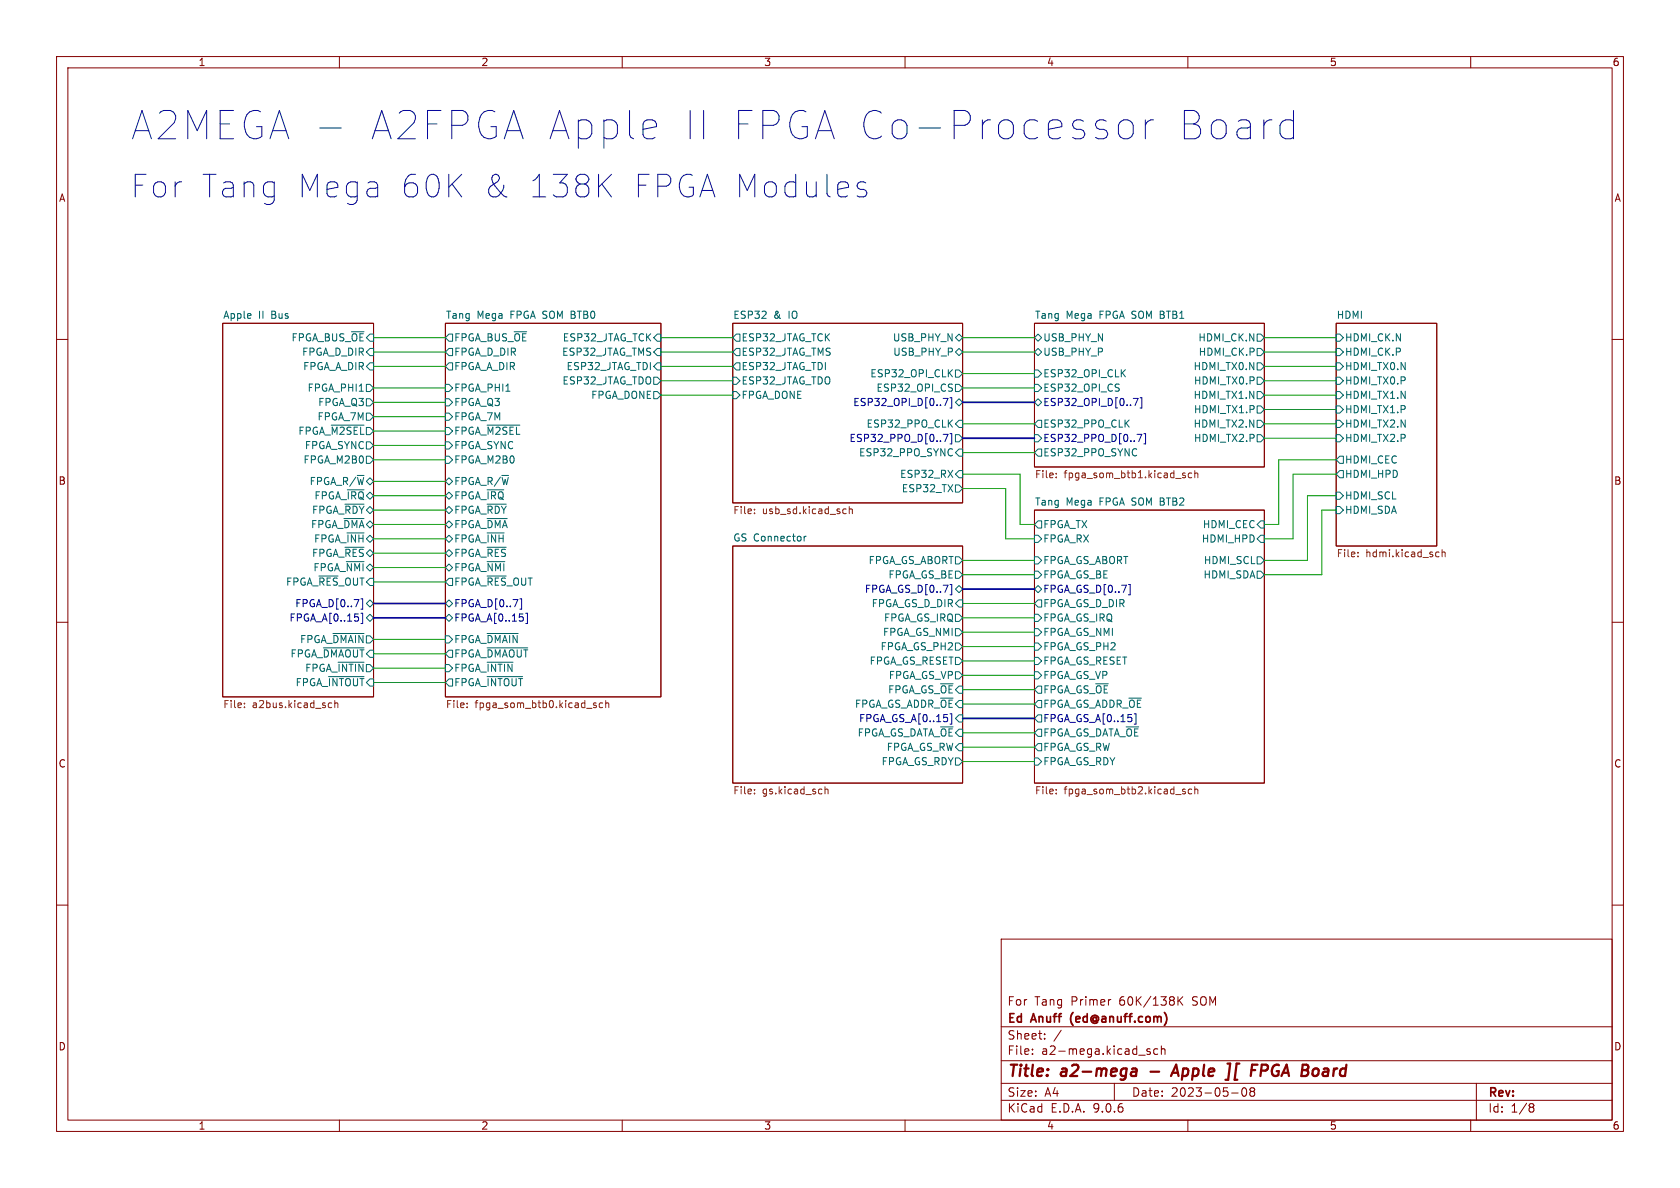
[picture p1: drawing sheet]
<svg xmlns="http://www.w3.org/2000/svg" width="297mm" height="210mm" viewBox="0 0 297 210" stroke-linecap="round" stroke-linejoin="round" font-family="sans-serif">
<g fill="none" stroke="#840000" stroke-width=".18">
<path d="M10 10h277v190h-277zM12 12h273v186h-273zM60 10v2M110 10v2M160 10v2M210 10v2M260 10v2M39.4 57.2h26.6v66h-26.6zM78.7 57.2h38.1v66h-38.1zM129.5 57.2h40.7v31.7h-40.7zM182.9 57.2h40.6v25.4h-40.6zM236.2 57.2h17.8v39.3h-17.8z"/>
<path d="M10 60h2M285 60h2M129.5 96.5h40.7v41.9h-40.7zM182.9 90.2h40.6v48.2h-40.6zM10 110h2M285 110h2M10 160h2M177 166h108v32h-108zM196.2 176.7h.2M208.2 176.2v1.5M208.5 176.8l.6 .9M209.1 176.2l-.9 .9"/>
<path d="M285 160h2M60 198v2M110 198v2M160 198v2M177 194.5h108M177 191.5h108M177 187.5h108M177 181.5h108M182.5 186.3v.1M182.5 185.5v.1M184.7 183.6v.1M184.7 182.8v.1"/>
<path d="M187.6 182.1l-1.3 2M197 191.5v3M202.7 185.7l.7 .4-.2 .3-.5-.1M203.3 185.5l-.3-.1-.3 .2M204.7 185.5l-.5-.1-.2 .3v.4l.1 .2h.6M205.3 185.5l.2-.1 .4 .1 .1 .9M205.3 184.9v1.5M210 198v2M217.7 193.2h1.2M219.7 192.4a1 1 0 0 0 .2 1.4 .81 .81 0 0 0 .6-.6 .81 .81 0 0 0-.3-.8M221.1 192.4l-.1 .3 .2 .2M221.2 192.9l-.2 .3v.5l.2 .1 .5-.1 .1-.2-.1-.4-.2-.2"/>
<path d="M221.2 192.9h.3M221.7 192.4l.1 .3-.3 .2M260 198v2M261 191.5v6.5M270.6 195.1l.4 .1 .2 .2-.3 .3M270.6 195.7h.3M270.9 195.7l.2 .2 .1 .4-.2 .2-.4 .1"/>
</g>
<path d="M200 190.1l.2 .1 .6-.1M200.1 189l.2-.1 .6 .1-.1 1.2M200.9 189.4h-.6l-.4 .3M203.4 189.4h1.5M207 190.2l.9-2 .4 2M207.3 189.6h.9M218.6 188l-.3 2.9h.4M222.9 189.3h.8M223.8 188.2h-.7l-.3 2M233 189l.1 .3-.2 .7" fill="none" stroke="#840000" stroke-width=".4"/>
<g fill="none" stroke="#006464" stroke-width=".18">
<path d="M78.7 59.7l.7-.6h.6v1.2h-.6zM116.2 59.1h.6v1.2h-.6l-.6-.6zM130.2 59.1h.6v1.2h-.6l-.7-.6zM168.9 59.7l.6-.6 .7 .6-.7 .6zM182.9 59.7l.6-.6 .6 .6-.6 .6zM222.2 59.1h.7l.6 .6-.6 .6h-.7zM236.2 59.1h.7l.6 .6-.6 .6h-.7zM58.6 75.2h5.8M64.8 67.9h.6l.6 .7-.6 .6h-.6zM64.8 73h.6l.6 .7-.6 .6h-.6zM64.8 78.1h.6l.6 .6-.6 .7h-.6zM64.8 70.5h.6l.6 .6-.6 .7h-.6z"/>
<path d="M65.4 64.1h.6v1.3h-.6l-.6-.6zM65.4 61.6h.6v1.3h-.6l-.6-.7zM78.7 73h.7l.6 .7-.6 .6h-.7zM78.7 67.9h.7l.6 .7-.6 .6h-.7zM78.7 70.5h.7l.6 .6-.6 .7h-.7zM78.7 78.1h.7l.6 .6-.6 .7h-.7zM78.7 75.6h.7l.6 .6-.6 .6h-.7zM78.7 64.8l.7-.7h.6v1.3h-.6zM79.4 61.6h.6v1.3h-.6l-.7-.7zM86.1 75.2h5.8M115.6 66.7h.6l.6 .6-.6 .6h-.6zM115.6 69.2h.6l.6 .7-.6 .6h-.6z"/>
<path d="M116.2 64.1h.6v1.3h-.6l-.6-.6zM116.2 61.6h.6v1.3h-.6l-.6-.7zM129.5 66.7h.7l.6 .6-.6 .6h-.7zM129.5 69.2h.7l.6 .7-.6 .6h-.7zM130.2 64.1h.6v1.3h-.6l-.7-.6zM130.2 61.6h.6v1.3h-.6l-.7-.7zM167.8 65.9l.6 .7M167.8 74.8l.6 .7M168.2 67.9l.2 .1M168.3 68.7v.3M168.4 65.3l-.7 .8M168.4 74.2l-.7 .8"/>
<path d="M168.9 62.2l.6-.6 .7 .6-.7 .7zM168.9 65.4h.6l.7 .6-.7 .7h-.6zM168.9 67.9h.6l.7 .7-.7 .6h-.6zM168.9 71.1l.6-.6 .7 .6-.7 .7zM168.9 76.8h.6l.7 .7-.7 .6h-.6zM169.5 74.3h.7v1.3h-.7l-.6-.7zM169.5 79.4h.7v1.2h-.7l-.6-.6zM182.9 71.1l.6-.6 .6 .6-.6 .7zM182.9 76.8h.6l.6 .7-.6 .6h-.6zM182.9 62.2l.6-.6 .6 .6-.6 .7zM182.9 65.4h.6l.6 .6-.6 .7h-.6zM182.9 67.9h.6l.6 .7-.6 .6h-.6z"/>
<path d="M183.5 74.3h.6v1.3h-.6l-.6-.7zM183.5 79.4h.6v1.2h-.6l-.6-.6zM197.7 67.9l.2 .1M197.8 68.7v.3M198.4 65.9l.6 .7M199 65.3l-.8 .8M199.1 74.8l.5 .7M199.6 74.2l-.7 .8M222.2 61.6h.7l.6 .6-.6 .7h-.7zM222.2 64.1h.7l.6 .7-.6 .6h-.7zM222.2 66.7h.7l.6 .6-.6 .6h-.7zM222.2 69.2h.7l.6 .7-.6 .6h-.7z"/>
<path d="M222.2 71.8h.7l.6 .6-.6 .6h-.7zM222.2 74.3h.7l.6 .6-.6 .7h-.7zM222.2 76.8h.7l.6 .7-.6 .6h-.7zM236.2 61.6h.7l.6 .6-.6 .7h-.7zM236.2 66.7h.7l.6 .6-.6 .6h-.7zM236.2 71.8h.7l.6 .6-.6 .6h-.7zM236.2 76.8h.7l.6 .7-.6 .6h-.7zM236.2 69.2h.7l.6 .7-.6 .6h-.7zM236.2 74.3h.7l.6 .6-.6 .7h-.7zM236.2 64.1h.7l.6 .7-.6 .6h-.7zM60.8 91.7h3.6M61 89.1h3.4"/>
<path d="M61 96.7h3.4M61.2 99.3h3.2M61.3 94.2h3.1M61.4 86.6h3M64.8 80.6h.6l.6 .7-.6 .6h-.6zM78.7 80.6h.7l.6 .7-.6 .6h-.7zM78.7 85.1l.7-.6 .6 .6-.6 .6zM78.7 92.7l.7-.6 .6 .6-.6 .6zM78.7 95.3l.7-.7 .6 .7-.6 .6zM78.7 87.6l.7-.6 .6 .6-.6 .7zM78.7 90.2l.7-.7 .6 .7-.6 .6zM78.7 97.8l.7-.6 .6 .6-.6 .6z"/>
<path d="M86.1 94.2h3M86.1 86.6h3M86.1 96.7h3.4M86.1 89.1h3.4M86.1 91.7h3.6M86.1 99.3h3.1M142.2 94.8v.8M142.5 94.8l-.3 .2M168.9 98.4h.6l.7 .7-.7 .6h-.6zM168.9 85.7h.6l.7 .7-.7 .6h-.6zM169.5 83.2h.7v1.3h-.7l-.6-.7zM182.9 94.6h.6l.6 .7-.6 .6h-.6z"/>
<path d="M182.9 98.4h.6l.6 .7-.6 .6h-.6zM183.5 92.1h.6v1.2h-.6l-.6-.6zM222.2 98.4h.7l.6 .7-.6 .6h-.7zM222.9 94.6h.6v1.3h-.6l-.7-.6zM222.9 92.1h.6v1.2h-.6l-.7-.6zM236.2 89.5h.7l.6 .7-.6 .6h-.7zM236.2 87h.7l.6 .6-.6 .7h-.7zM236.9 83.2h.6v1.3h-.6l-.7-.7zM236.9 80.6h.6v1.3h-.6l-.7-.6zM56.4 101.8h3.4M57.2 114.5h7.2M58.1 119.6h6.3"/>
<path d="M58.9 112h5.5M59.8 117.1h4.6M64.8 109.2l.6-.6 .6 .6-.6 .7zM64.8 106.7l.6-.7 .6 .7-.6 .6zM78.7 109.2l.7-.6 .6 .6-.6 .7zM78.7 106.7l.7-.7 .6 .7-.6 .6zM78.7 112.4h.7l.6 .6-.6 .7h-.7zM78.7 115.6l.7-.7h.6v1.3h-.6zM78.7 117.5h.7l.6 .6-.6 .6h-.7zM78.7 100.3l.7-.6 .6 .6-.6 .7zM79.4 102.2h.6v1.3h-.6l-.7-.6zM86.1 112h5.5"/>
<path d="M86.1 114.5h7.2M86.1 117.1h4.6M86.1 119.6h6.3M86.1 101.8h3.4M168.9 101h.6l.7 .6-.7 .6h-.6zM168.9 104.1l.6-.6 .7 .6-.7 .7zM168.9 108.6h.6l.7 .6-.7 .7h-.6zM168.9 111.1h.6l.7 .7-.7 .6h-.6zM168.9 113.7h.6l.7 .6-.7 .6h-.6zM168.9 116.2h.6l.7 .6-.7 .7h-.6zM168.9 118.7h.6l.7 .7-.7 .6h-.6zM169.5 106h.7v1.3h-.7l-.6-.6z"/>
<path d="M182.9 101h.6l.6 .6-.6 .6h-.6zM182.9 104.1l.6-.6 .6 .6-.6 .7zM182.9 108.6h.6l.6 .6-.6 .7h-.6zM182.9 111.1h.6l.6 .7-.6 .6h-.6zM182.9 113.7h.6l.6 .6-.6 .6h-.6zM182.9 116.2h.6l.6 .6-.6 .7h-.6zM182.9 118.7h.6l.6 .7-.6 .6h-.6zM183.5 106h.6v1.3h-.6l-.6-.6zM222.2 101h.7l.6 .6-.6 .6h-.7zM79.4 120h.6v1.3h-.6l-.7-.6zM168.9 134h.6l.7 .6-.7 .7h-.6zM169.5 126.4h.7v1.2h-.7l-.6-.6z"/>
<path d="M169.5 131.4h.7v1.3h-.7l-.6-.6zM182.9 134h.6l.6 .6-.6 .7h-.6zM183.5 121.3h.6v1.3h-.6l-.6-.7zM183.5 126.4h.6v1.2h-.6l-.6-.6zM183.5 131.4h.6v1.3h-.6l-.6-.6zM183.5 123.8h.6v1.3h-.6l-.6-.6zM183.5 128.9h.6v1.3h-.6l-.6-.7z"/>
</g>
<g fill="none" stroke="#000084" stroke-width=".18">
<path d="M166.7 70.4h.9l-.6 1.3M166.7 76.8h.9l-.6 1.2M168 70.3h.3v1.8h-.3M168 76.7h.3v1.8h-.3M200.3 70.4h.9l-.6 1.3M201 76.8h.9l-.6 1.2M201.6 70.3h.3v1.8h-.3M202.2 76.7h.3v1.8h-.3M63.8 108.4h.3v1.8h-.3M63.8 105.9h.3v1.8h-.3M91.9 105.9h.3v1.8h-.3M92.9 108.4h.3v1.8h-.3"/>
<path d="M168 103.3h.3v1.8h-.3M199.5 103.3h.3v1.8h-.3M168.3 126.2v1.8h-.3M200.8 126.2v1.8h-.3"/>
</g>
<g fill="none" stroke="#725600" stroke-width=".18">
<path d="M133.4 90v.1M133.4 90.7v.1M149.2 90h.4M149.6 90.7l-.4 .1M150.1 90.1l.2-.1h.3l.1 .8M150.1 89.5v1.3M186.7 84.3v.2M186.7 83.7v.1M209.1 84l.4 .1 .1 .2-.2 .2-.4-.1M209.1 83.7h.4M210.7 83.7l-.4-.1-.2 .3 .1 .5h.5M211.2 83.7l.2-.1 .3 .1 .1 .8"/>
<path d="M211.2 83.2v1.3M240.1 98.3v.1M240.1 97.6v.2M254 97.6h.4M254.4 98.4h-.4M254.9 97.7l.2-.1h.3l.1 .8M254.9 97.2v1.2M43.2 125v.1M43.2 124.3v.1M58.2 125h.4M58.2 124.3h.4M59.2 124.4l.2-.1h.3v.8"/>
<path d="M59.2 123.8v1.3M82.6 125v.1M82.6 124.3v.1M105 124.6l.4 .1v.2l-.1 .2-.4-.1M105 124.3h.4M106.5 124.3h-.3l-.3 .2 .2 .5h.4M107.1 124.4l.2-.1h.3v.8M107.1 123.8v1.3M133.4 139.6v.1M145.8 139.1v1.2M145.8 139.6l.2-.1 .3 .1 .1 .7M186.7 139.6v.1"/>
<path d="M209.1 139.6h.4M209.1 139.9l.4 .1 .1 .2-.2 .1h-.4M210.7 139.6l-.4-.1-.2 .2 .1 .6h.5M211.2 139.6l.2-.1 .3 .1 .1 .7M211.2 139.1v1.2M133.4 140.2v.1M186.7 140.2v.1"/>
</g>
<path d="M170.2 71.1h12.7M170.2 77.5h12.7M66 106.7h12.7M66 109.2h12.7M170.2 104.1h12.7M170.2 127h12.7" fill="none" stroke="#000084" stroke-width=".3"/>
<g fill="none" stroke="#009600" stroke-width=".18">
<path d="M66 59.7h12.7M116.8 59.7h12.7M170.2 59.7h12.7M223.5 59.7h12.7M66 62.2h12.7M66 64.8h12.7M66 73.7h12.7M66 78.7h12.7M66 76.2h12.7M66 71.1h12.7M66 68.6h12.7M116.8 62.2h12.7"/>
<path d="M116.8 69.9h12.7M116.8 67.3h12.7M116.8 64.8h12.7M170.2 62.2h12.7M170.2 74.9h12.7M170.2 66h12.7M170.2 68.6h12.7M223.5 72.4h12.7M223.5 62.2h12.7M223.5 69.9h12.7M223.5 67.3h12.7M223.5 64.8h12.7"/>
<path d="M223.5 74.9h12.7M223.5 77.5h12.7M66 81.3h12.7M66 97.8h12.7M66 85.1h12.7M66 95.3h12.7M66 90.2h12.7M66 92.7h12.7M66 87.6h12.7M170.2 86.4h7.6v8.9h5.1M170.2 83.8h10.1v8.9h2.6M170.2 80h12.7"/>
<path d="M170.2 99.1h12.7M236.2 81.3h-10.1v11.4h-2.6M236.2 83.8h-7.6v11.5h-5.1M236.2 90.2h-2.5v11.4h-10.2M236.2 87.6h-5.1v11.5h-7.6M66 102.9h12.7M66 113h12.7M66 115.6h12.7M66 118.1h12.7M66 100.3h12.7M170.2 119.4h12.7M170.2 111.8h12.7"/>
<path d="M170.2 116.8h12.7M170.2 114.3h12.7M170.2 106.7h12.7M170.2 109.2h12.7M170.2 101.6h12.7M66 120.7h12.7M170.2 134.6h12.7M170.2 129.5h12.7M170.2 132.1h12.7M170.2 121.9h12.7M170.2 124.5h12.7"/>
</g>
<g fill="none" stroke="#0000c2" stroke-width=".18">
<path d="M228.7 19.5v5M56.5 22.6h3.8M79.9 32.5l1.7 2.3M81.6 30.8l-2.3 2.3M89.4 34.8h.2M106.4 32.5l1.7 2.3M108.1 30.8l-2.3 2.3M114.4 21.2h.9l.5 .2 .3 .5v.5l-2.4 .5M115.8 24.3l-.5 .2h-.9M153.1 32.3l-.4-.2h-.6l-.4 .2-.2 .4 .2 .6 1.4 .4 .1 .4-.1 .5-.4 .2h-.8l-.4-.2M195.6 21.4l-.5-.2h-.7l-.5 .2-.2 .5 .2 .7 .5 .3h.7l.5 .2 .2 .5-.2 .7-.5 .2h-.9l-.5-.2M198.2 21.4a1.36 1.36 0 0 1 2.1 .7v1.5a1.36 1.36 0 0 1-1.3 1 1.36 1.36 0 0 1-1.3-1v-1.5z"/>
<path d="M228.7 21.4l-.5-.2h-1l-.4 .2-.5 .7v1.5l.5 .7 .4 .2h1l.5-.2"/>
</g>
<g font-size="7" fill="#0000c2">
<text x="22.9" y="25.2">A2MEGA -</text>
<text x="64.2" y="25.2">A2FPGA Apple</text>
<text x="118.5" y="25.2">II FPGA Co-Processor</text>
<text x="204.3" y="25.2">Board</text>
</g>
<g font-size="5.6" fill="#0000c2">
<text x="22.9" y="35.3">For Tang</text>
<text x="51.7" y="35.3">Mega</text>
<text x="69.6" y="35.3">60K</text>
<text x="84" y="35.3">&amp;</text>
<text x="91.6" y="35.3">138K</text>
<text x="109.8" y="35.3">FPGA Modules</text>
</g>
<g font-size="2.8" fill="#840000">
<text x="178" y="190.9">Title:</text>
<text x="187.7" y="190.9">a2-mega</text>
<text x="209" y="190.9">Apple</text>
<text x="219.4" y="190.9">][</text>
<text x="224.4" y="190.9">FPGA</text>
<text x="234.1" y="190.9">Board</text>
</g>
<g font-size="2.1" fill="#840000">
<text x="178" y="178">For</text>
<text x="182.9" y="178">Tang</text>
<text x="189.4" y="178">Primer</text>
<text x="198" y="178">60K/138K</text>
<text x="211.1" y="178">SOM</text>
<text x="178" y="184">Sheet:</text>
<text x="178" y="181.2">Ed</text>
<text x="182.5" y="181.2">Anuff</text>
<text x="189.9" y="181.2">(ed@anuff.com)</text>
<text x="178" y="186.7">File:</text>
<text x="184.1" y="186.7">a2-mega.kicad_sch</text>
<text x="178" y="196.9">KiCad</text>
<text x="178" y="194.1">Size:</text>
<text x="184.7" y="194.1">A4</text>
<text x="185.7" y="196.9">E.D.A.</text>
<text x="193.3" y="196.9">9.0.6</text>
<text x="200" y="194.1">Date:</text>
<text x="207" y="194.1">2023-05-08</text>
<text x="263" y="194.3">Rev:</text>
<text x="263" y="196.9">Id:</text>
<text x="267.1" y="196.9">1/8</text>
</g>
<g font-size="1.8" fill="#840000">
<text x="35" y="11.9">1</text>
<text x="85" y="11.9">2</text>
<text x="135" y="11.9">3</text>
<text x="185" y="11.9">4</text>
<text x="235" y="11.9">5</text>
<text x="285" y="11.9">6</text>
<text x="10.3" y="35.9">A</text>
<text x="285.3" y="35.9">A</text>
<text x="10.3" y="85.9">B</text>
<text x="285.3" y="85.9">B</text>
<text x="10.3" y="135.9">C</text>
<text x="285.3" y="135.9">C</text>
<text x="10.3" y="185.9">D</text>
<text x="285.3" y="185.9">D</text>
<text x="35" y="199.9">1</text>
<text x="85" y="199.9">2</text>
<text x="135" y="199.9">3</text>
<text x="185" y="199.9">4</text>
<text x="235" y="199.9">5</text>
<text x="285" y="199.9">6</text>
</g>
<g font-size="1.8" fill="#006464">
<text x="39.4" y="56.4">Apple</text>
<text x="45.7" y="56.4">II</text>
<text x="48.1" y="56.4">Bus</text>
<text x="78.7" y="56.4">Tang</text>
<text x="84.3" y="56.4">Mega</text>
<text x="90.3" y="56.4">FPGA SOM BTB0</text>
<text x="129.5" y="56.4">ESP32</text>
<text x="136.8" y="56.4">&amp;</text>
<text x="139.5" y="56.4">IO</text>
<text x="182.9" y="56.4">Tang</text>
<text x="188.5" y="56.4">Mega</text>
<text x="194.5" y="56.4">FPGA SOM BTB1</text>
<text x="236.2" y="56.4">HDMI</text>
<text x="51.4" y="60.6">FPGA_BUS_~{OE}</text>
<text x="53.3" y="63.1">FPGA_D_DIR</text>
<text x="53.5" y="65.6">FPGA_A_DIR</text>
<text x="80.2" y="65.6">FPGA_A_DIR</text>
<text x="80.2" y="60.6">FPGA_BUS_~{OE}</text>
<text x="80.2" y="63.1">FPGA_D_DIR</text>
<text x="99.3" y="63.1">ESP32_JTAG_TMS</text>
<text x="99.4" y="60.6">ESP32_JTAG_TCK</text>
<text x="100.1" y="65.6">ESP32_JTAG_TDI</text>
<text x="131" y="60.6">ESP32_JTAG_TCK</text>
<text x="131" y="65.6">ESP32_JTAG_TDI</text>
<text x="131" y="63.1">ESP32_JTAG_TMS</text>
<text x="157.8" y="60.6">USB_PHY_N</text>
<text x="157.8" y="63.1">USB_PHY_P</text>
<text x="184.3" y="60.6">USB_PHY_N</text>
<text x="184.3" y="63.1">USB_PHY_P</text>
<text x="210.9" y="65.6">HDMI_TX0.N</text>
<text x="211.8" y="60.6">HDMI_CK.N</text>
<text x="211.8" y="63.1">HDMI_CK.P</text>
<text x="237.7" y="60.6">HDMI_CK.N</text>
<text x="237.7" y="63.1">HDMI_CK.P</text>
<text x="237.7" y="65.6">HDMI_TX0.N</text>
<text x="54.3" y="69.4">FPGA_PHI1</text>
<text x="56.2" y="72">FPGA_Q3</text>
<text x="80.2" y="69.4">FPGA_PHI1</text>
<text x="80.2" y="72">FPGA_Q3</text>
<text x="99.3" y="68.2">ESP32_JTAG_TDO</text>
<text x="104.4" y="70.7">FPGA_DONE</text>
<text x="131" y="68.2">ESP32_JTAG_TDO</text>
<text x="131" y="70.7">FPGA_DONE</text>
<text x="153.8" y="66.9">ESP32_OPI_CLK</text>
<text x="154.8" y="69.4">ESP32_OPI_CS</text>
<text x="184.3" y="66.9">ESP32_OPI_CLK</text>
<text x="184.3" y="69.4">ESP32_OPI_CS</text>
<text x="210.9" y="70.7">HDMI_TX1.N</text>
<text x="211" y="68.2">HDMI_TX0.P</text>
<text x="237.7" y="68.2">HDMI_TX0.P</text>
<text x="237.7" y="70.7">HDMI_TX1.N</text>
<text x="52.6" y="77.1">FPGA_~{M2SEL}</text>
<text x="56" y="74.5">FPGA_7M</text>
<text x="80.2" y="74.5">FPGA_7M</text>
<text x="80.2" y="77.1">FPGA_~{M2SEL}</text>
<text x="153.1" y="75.8">ESP32_PPO_CLK</text>
<text x="184.3" y="75.8">ESP32_PPO_CLK</text>
<text x="210.9" y="75.8">HDMI_TX2.N</text>
<text x="211" y="73.3">HDMI_TX1.P</text>
<text x="237.7" y="73.3">HDMI_TX1.P</text>
<text x="237.7" y="75.8">HDMI_TX2.N</text>
<text x="53.6" y="82.1">FPGA_M2B0</text>
<text x="53.8" y="79.6">FPGA_SYNC</text>
<text x="80.2" y="82.1">FPGA_M2B0</text>
<text x="80.2" y="79.6">FPGA_SYNC</text>
<text x="151.8" y="80.9">ESP32_PPO_SYNC</text>
<text x="184.3" y="80.9">ESP32_PPO_SYNC</text>
<text x="211" y="78.3">HDMI_TX2.P</text>
<text x="237.7" y="78.3">HDMI_TX2.P</text>
<text x="237.7" y="82.1">HDMI_CEC</text>
<text x="54.6" y="86">FPGA_R/~{W}</text>
<text x="55.5" y="88.5">FPGA_~{IRQ}</text>
<text x="80.2" y="86">FPGA_R/~{W}</text>
<text x="80.2" y="88.5">FPGA_~{IRQ}</text>
<text x="159" y="84.7">ESP32_RX</text>
<text x="159.3" y="87.2">ESP32_TX</text>
<text x="182.9" y="89.5">Tang</text>
<text x="188.5" y="89.5">Mega</text>
<text x="194.5" y="89.5">FPGA SOM BTB2</text>
<text x="237.7" y="84.7">HDMI_HPD</text>
<text x="237.7" y="88.5">HDMI_SCL</text>
<text x="54.9" y="93.6">FPGA_~{DMA}</text>
<text x="55.1" y="91">FPGA_~{RDY}</text>
<text x="80.2" y="93.6">FPGA_~{DMA}</text>
<text x="80.2" y="91">FPGA_~{RDY}</text>
<text x="129.5" y="95.8">GS Connector</text>
<text x="184.3" y="93.6">FPGA_TX</text>
<text x="212.5" y="93.6">HDMI_CEC</text>
<text x="237.7" y="91">HDMI_SDA</text>
<text x="55.1" y="98.7">FPGA_~{RES}</text>
<text x="55.3" y="101.2">FPGA_~{NMI}</text>
<text x="55.4" y="96.1">FPGA_~{INH}</text>
<text x="80.2" y="96.1">FPGA_~{INH}</text>
<text x="80.2" y="101.2">FPGA_~{NMI}</text>
<text x="80.2" y="98.7">FPGA_~{RES}</text>
<text x="153.5" y="99.9">FPGA_GS_ABORT</text>
<text x="184.3" y="96.1">FPGA_RX</text>
<text x="184.3" y="99.9">FPGA_GS_ABORT</text>
<text x="212.4" y="96.1">HDMI_HPD</text>
<text x="212.7" y="99.9">HDMI_SCL</text>
<text x="50.5" y="103.7">FPGA_~{RES}_OUT</text>
<text x="80.2" y="103.7">FPGA_~{RES}_OUT</text>
<text x="154" y="107.5">FPGA_GS_D_DIR</text>
<text x="157" y="102.5">FPGA_GS_BE</text>
<text x="184.3" y="102.5">FPGA_GS_BE</text>
<text x="184.3" y="107.5">FPGA_GS_D_DIR</text>
<text x="212.7" y="102.5">HDMI_SDA</text>
<text x="52.9" y="113.9">FPGA_~{DMAIN}</text>
<text x="80.2" y="113.9">FPGA_~{DMAIN}</text>
<text x="156" y="112.6">FPGA_GS_NMI</text>
<text x="156.2" y="110.1">FPGA_GS_IRQ</text>
<text x="184.3" y="110.1">FPGA_GS_IRQ</text>
<text x="184.3" y="112.6">FPGA_GS_NMI</text>
<text x="51.3" y="116.4">FPGA_~{DMAOUT}</text>
<text x="53.9" y="119">FPGA_~{INTIN}</text>
<text x="80.2" y="116.4">FPGA_~{DMAOUT}</text>
<text x="80.2" y="119">FPGA_~{INTIN}</text>
<text x="153.6" y="117.7">FPGA_GS_RESET</text>
<text x="155.6" y="115.2">FPGA_GS_PH2</text>
<text x="184.3" y="115.2">FPGA_GS_PH2</text>
<text x="184.3" y="117.7">FPGA_GS_RESET</text>
<text x="52.2" y="121.5">FPGA_~{INTOUT}</text>
<text x="80.2" y="121.5">FPGA_~{INTOUT}</text>
<text x="156.9" y="122.8">FPGA_GS_~{OE}</text>
<text x="157" y="120.2">FPGA_GS_VP</text>
<text x="184.3" y="120.2">FPGA_GS_VP</text>
<text x="184.3" y="122.8">FPGA_GS_~{OE}</text>
<text x="184.3" y="125.3">FPGA_GS_ADDR_~{OE}</text>
<text x="151.5" y="130.4">FPGA_GS_DATA_~{OE}</text>
<text x="184.3" y="130.4">FPGA_GS_DATA_~{OE}</text>
<text x="155.8" y="135.5">FPGA_GS_RDY</text>
<text x="156.7" y="132.9">FPGA_GS_RW</text>
<text x="184.3" y="132.9">FPGA_GS_RW</text>
<text x="184.3" y="135.5">FPGA_GS_RDY</text>
</g>
<g font-size="1.8" fill="#000084">
<text x="150.7" y="72">ESP32_OPI_D[0..7]</text>
<text x="184.3" y="72">ESP32_OPI_D[0..7]</text>
<text x="150.1" y="78.3">ESP32_PPO_D[0..7]</text>
<text x="184.3" y="78.3">ESP32_PPO_D[0..7]</text>
<text x="52.1" y="107.5">FPGA_D[0..7]</text>
<text x="80.2" y="107.5">FPGA_D[0..7]</text>
<text x="152.8" y="105">FPGA_GS_D[0..7]</text>
<text x="184.3" y="105">FPGA_GS_D[0..7]</text>
<text x="51.1" y="110.1">FPGA_A[0..15]</text>
<text x="80.2" y="110.1">FPGA_A[0..15]</text>
<text x="151" y="125.3">FPGA_GS_ADDR_~{OE}</text>
<text x="151.8" y="127.9">FPGA_GS_A[0..15]</text>
<text x="184.3" y="127.9">FPGA_GS_A[0..15]</text>
</g>
<g font-size="1.8" fill="#725600">
<text x="182.9" y="84.9">File:</text>
<text x="188.1" y="84.9">fpga_som_btb1.kicad_sch</text>
<text x="129.5" y="91.2">File:</text>
<text x="134.8" y="91.2">usb_sd.kicad_sch</text>
<text x="236.2" y="98.8">File:</text>
<text x="241.4" y="98.8">hdmi.kicad_sch</text>
<text x="39.4" y="125.5">File:</text>
<text x="44.6" y="125.5">a2bus.kicad_sch</text>
<text x="78.7" y="125.5">File:</text>
<text x="84" y="125.5">fpga_som_btb0.kicad_sch</text>
<text x="129.5" y="140.7">File:</text>
<text x="134.8" y="140.7">gs.kicad_sch</text>
<text x="182.9" y="140.7">File:</text>
<text x="188.1" y="140.7">fpga_som_btb2.kicad_sch</text>
</g>
</svg>
